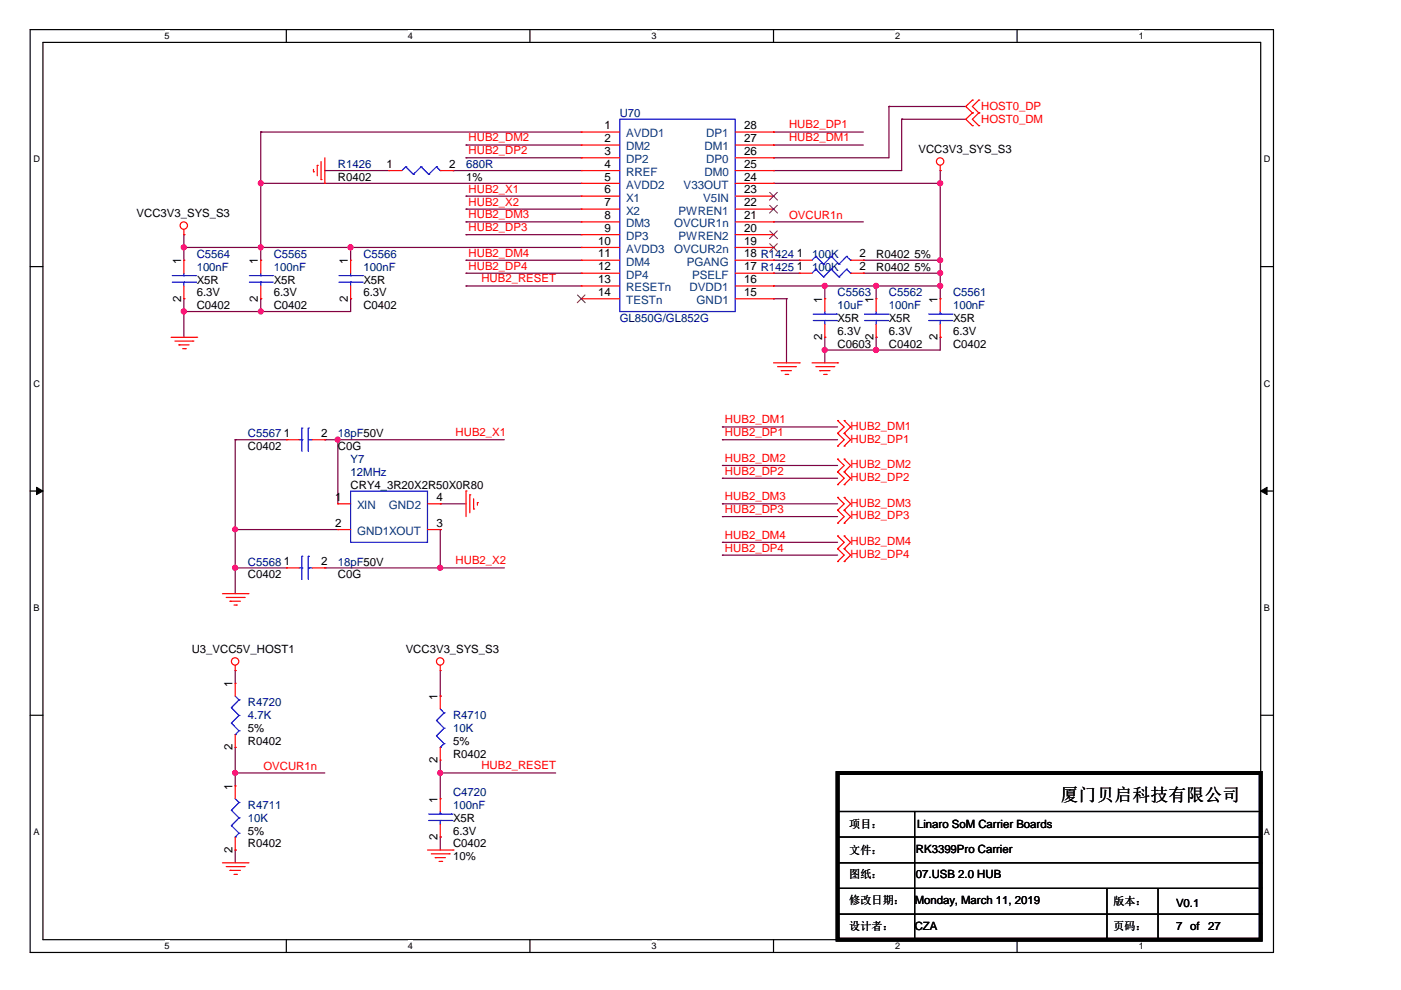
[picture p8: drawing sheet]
<svg xmlns="http://www.w3.org/2000/svg" width="297mm" height="210mm" viewBox="0 0 297 210" stroke-linecap="round" stroke-linejoin="round" font-family="sans-serif">
<path d="M6.4 6.3h263.6v195.6h-263.6zM9.1 9h258.2v190.2h-258.2z" fill="none" stroke="#000" stroke-width=".25"/>
<g fill="#fff">
<path d="M34.9 6.5h1v2.2h-1z"/>
<path d="M34.9 199.4h1v2.2h-1z"/>
</g>
<path d="M60.7 6.3v2.7M60.7 199.2v2.7" fill="none" stroke="#000" stroke-width=".25"/>
<g fill="#fff">
<path d="M86.5 6.5h1v2.2h-1z"/>
<path d="M86.5 199.4h1v2.2h-1z"/>
</g>
<path d="M112.4 6.3v2.7M112.4 199.2v2.7" fill="none" stroke="#000" stroke-width=".25"/>
<g fill="#fff">
<path d="M138.1 6.5h1.1v2.2h-1.1z"/>
<path d="M138.1 199.4h1.1v2.2h-1.1z"/>
</g>
<path d="M164 6.3v2.7M164 199.2v2.7" fill="none" stroke="#000" stroke-width=".25"/>
<g fill="#fff">
<path d="M189.8 6.5h1v2.2h-1z"/>
<path d="M189.8 199.4h1v2.2h-1z"/>
</g>
<path d="M215.6 6.3v2.7M215.6 199.2v2.7" fill="none" stroke="#000" stroke-width=".25"/>
<g fill="#fff">
<path d="M241.4 6.5h1.1v2.2h-1.1z"/>
<path d="M241.4 199.4h1.1v2.2h-1.1z"/>
<path d="M7.1 32.7h1.3v2.2h-1.3z"/>
<path d="M268 32.7h1.3v2.2h-1.3z"/>
<path d="M7.1 80.2h1.3v2.2h-1.3z"/>
<path d="M268 80.2h1.3v2.2h-1.3z"/>
</g>
<path d="M6.4 56.5h2.7M267.3 56.5h2.7" fill="none" stroke="#000" stroke-width=".25"/>
<g fill="#fff">
<path d="M7.1 127.8h1.2v2.2h-1.2z"/>
<path d="M268 127.8h1.2v2.2h-1.2z"/>
</g>
<path d="M6.4 104.1h2.7M267.3 104.1h2.7" fill="none" stroke="#000" stroke-width=".25"/>
<g fill="#000" stroke="#000" stroke-width=".21">
<path d="M7.7 103.3l1.4 .8-1.4 .8z" fill-rule="evenodd"/>
<path d="M267.3 104.1l1.3-.8v1.6z" fill-rule="evenodd"/>
</g>
<g fill="#fff">
<path d="M7.1 175.3h1.2v2.2h-1.2z"/>
<path d="M268 175.3h1.2v2.2h-1.2z"/>
</g>
<g fill="none" stroke="#000" stroke-width=".25">
<path d="M6.4 151.7h2.7M267.3 151.7h2.7M177.6 177.5h89.7M177.6 172.1h89.7M193.9 172.1v27.1M267.3 177.5h.1M267.3 172.1h.1M177.6 182.9h89.7M177.6 188.4h89.7M177.6 193.8h89.7M193.9 199.2h.1M234.7 199.2h.1"/>
<path d="M234.7 188.4v10.8M245.5 199.2h.1M245.5 188.4v10.8M267.3 182.9h.1M267.3 188.4h.1M267.3 193.8h.1"/>
</g>
<g fill="none" stroke="#800040" stroke-width=".25">
<path d="M55.3 28h.1M55.3 38.9h.1M55.3 28v27.2M55.3 28h67.9M55.3 38.9h67.9M68.9 36.2h.1M68.9 36.2h13.6M96.1 36.2h.1M96.1 36.2h27.1M98.8 30.7h.1M98.8 33.5h.1M98.8 33.5h24.4"/>
<path d="M98.8 30.7h24.4M164 36.2h.1M164 33.5h.1M164 30.7h.1M164 28h.1M164 38.9h.1M164 30.7h19M164 28h19M164 38.9h35.3M188.5 22.6h.1M188.5 22.6h16.3M188.5 22.6v10.9h-24.5"/>
<path d="M191.2 25.3h.1M191.2 25.3h13.6M191.2 25.3v10.9h-27.2M199.3 38.9h.1M199.3 36.2h.1M199.3 36.2v27.1M39 52.5h.1M39 49.8h.1M39 52.5h84.2M39 49.8v5.4M55.3 52.5h.1M74.3 52.5h.1"/>
<path d="M74.3 52.5v2.7M98.8 55.2h.1M98.8 57.9h.1M98.8 44.3h.1M98.8 41.6h.1M98.8 49.8h.1M98.8 47h.1M98.8 55.2h24.4M98.8 57.9h24.4M98.8 44.3h24.4M98.8 41.6h24.4M98.8 47h24.4"/>
<path d="M98.8 49.8h24.4M164 47h.1M164 57.9h.1M164 55.2h.1M164 55.2h5.5M164 57.9h5.5M164 47h19M183 55.2h.1M183 57.9h.1M183 55.2h16.3M183 57.9h16.3M199.3 55.2h.1"/>
<path d="M199.3 57.9h.1M39 66.1h.1M39 63.3h.1M39 63.3v8.2M55.3 63.3h.1M55.3 66.1h.1M55.3 63.3v2.8M74.3 63.3h.1M74.3 63.3v2.8h-35.3M98.8 60.6h.1M98.8 60.6h24.4M164 63.3h.1"/>
<path d="M164 60.6h.1M164 60.6h35.3M164 63.3h2.8M166.8 63.3h.1M166.8 63.3v13.6M174.9 74.2h.1M174.9 71.5h.1M174.9 60.6h.1M174.9 60.6v2.7M174.9 71.5v5.4M185.8 60.6h.1M185.8 71.5h.1"/>
<path d="M185.8 74.2h.1M185.8 60.6v2.7M185.8 71.5v2.7M199.3 60.6h.1M199.3 71.5h.1M199.3 71.5v2.7h-24.4M49.9 93.2h.1M49.9 93.2h10.8M49.9 93.2v32.7M68.9 93.2h.1M68.9 93.2h38M71.6 93.2h.1"/>
<path d="M71.6 93.2v13.6M153.2 98.7h.1M153.2 90.5h.1M153.2 93.2h.1M153.2 93.2h24.4M153.2 98.7h24.4M153.2 90.5h24.4M49.9 112.3h.1M49.9 112.3h21.7M93.3 106.8h.1M93.3 112.3h.1M93.3 106.8h5.5"/>
<path d="M93.3 112.3v8.1M153.2 117.7h.1M153.2 115h.1M153.2 101.4h.1M153.2 109.5h.1M153.2 106.8h.1M153.2 106.8h24.4M153.2 117.7h24.4M153.2 115h24.4M153.2 101.4h24.4M153.2 109.5h24.4M49.9 120.4h.1"/>
<path d="M49.9 120.4h10.8M68.9 120.4h.1M68.9 120.4h38M93.3 120.4h.1M49.9 142.2h.1M49.9 158.5h.1M49.9 142.2v2.7M49.9 158.5v8.1M93.3 147.6h.1M93.3 142.2v5.4M49.9 163.9h.1M49.9 163.9h19"/>
<path d="M93.3 163.9h.1M93.3 177.5h.1M93.3 161.2v8.1M93.3 177.5v2.7M93.3 163.9h24.5M49.9 180.2h.1M49.9 180.2v2.7"/>
</g>
<g fill="#f0f" stroke="#f0f" stroke-width=".25">
<circle cx="71.6" cy="93.2" r=".52"/>
<circle cx="199.3" cy="57.9" r=".52"/>
<circle cx="199.3" cy="55.2" r=".52"/>
<circle cx="55.3" cy="52.4" r=".52"/>
<circle cx="39" cy="52.4" r=".54"/>
<circle cx="93.3" cy="120.4" r=".54"/>
<circle cx="49.9" cy="112.2" r=".52"/>
<circle cx="55.3" cy="38.8" r=".52"/>
<circle cx="174.9" cy="74.2" r=".54"/>
<circle cx="185.7" cy="74.2" r=".54"/>
<circle cx="199.3" cy="38.8" r=".54"/>
<circle cx="185.7" cy="60.6" r=".54"/>
<circle cx="55.3" cy="66" r=".52"/>
<circle cx="39" cy="66" r=".54"/>
<circle cx="174.9" cy="60.6" r=".54"/>
<circle cx="199.3" cy="60.6" r=".54"/>
<circle cx="74.3" cy="52.4" r=".54"/>
<circle cx="49.8" cy="120.4" r=".54"/>
<circle cx="49.9" cy="163.9" r=".52"/>
<circle cx="93.3" cy="163.9" r=".52"/>
</g>
<g fill="none" stroke="#f00" stroke-width=".25">
<path d="M66.5 36.4h.1M66.5 35.9v.5M67.3 35.1h.1M67.3 35.1v2.2M68.1 38.1h.1M68.1 34.3v3.8M68.9 38.9h.1M68.9 33.5v5.4M82.5 36.2h.1M82.5 36.2h2.7M93.3 36.2h2.8M96.1 36.2h.1"/>
<path d="M123.2 28h.1M123.2 30.7h.1M123.2 33.5h.1M123.2 36.2h.1M123.2 38.9h.1M123.2 36.2h8.2M123.2 28h8.2M123.2 30.7h8.2M123.2 33.5h8.2M123.2 38.9h8.2M155.9 36.2h8.1M155.9 28h8.1"/>
<path d="M155.9 30.7h8.1M155.9 33.5h8.1M155.9 38.9h8.1M164 38.9h.1M164 36.2h.1M164 33.5h.1M164 30.7h.1M164 28h.1M199.3 36.2h.1M199.3 35.1v1.1M206.2 21.2h.1M206.2 23.9h.1"/>
<path d="M206.2 26.6h.1M206.2 21.2l-1.4 1.4 1.4 1.3M206.2 23.9l-1.4 1.4 1.4 1.3M207.5 23.9h.1M207.5 21.2h.1M207.5 26.6h.1M207.5 21.2l-1.3 1.4 1.3 1.3M207.5 23.9l-1.3 1.4 1.3 1.3M39 49.8h.1M39 55.2h.1M39 48.7v1.1M39 55.2v2.7"/>
<path d="M55.3 55.2h.1M55.3 55.2v2.7M74.3 55.2h.1M74.3 55.2v2.7M123.2 41.6h.1M123.2 44.3h.1M123.2 47h.1M123.2 49.8h.1M123.2 52.5h.1M123.2 55.2h.1M123.2 57.9h.1M123.2 55.2h8.2"/>
<path d="M123.2 57.9h8.2M123.2 41.6h8.2M123.2 44.3h8.2M123.2 47h8.2M123.2 49.8h8.2M123.2 52.5h8.2M155.9 55.2h8.1M155.9 57.9h8.1M155.9 41.6h8.1M155.9 44.3h8.1M155.9 47h8.1M155.9 49.8h8.1"/>
<path d="M155.9 52.5h8.1M164 57.9h.1M164 55.2h.1M164 52.5h.1M164 49.8h.1M164 47h.1M164 44.3h.1M164 41.6h.1M169.5 55.2h.1M169.5 57.9h.1M169.5 55.2h2.7M169.5 57.9h2.7"/>
<path d="M180.3 55.2h2.7M180.3 57.9h2.7M183 55.2h.1M183 57.9h.1M36.3 71.5h5.4M37.1 72.3h3.8M37.9 73.1h.1M37.9 73.1h2.2M38.7 73.9h.6M39 63.3h.1M39 60.6v2.7M39.3 73.9h.1"/>
<path d="M40.9 72.3h.1M41.7 71.5h.1M55.3 63.3h.1M55.3 60.6v2.7M74.3 63.3h.1M74.3 60.6v2.7M123.2 60.6h.1M123.2 63.3h.1M123.2 60.6h8.2M123.2 63.3h8.2M155.9 60.6h8.1M155.9 63.3h8.1"/>
<path d="M164 63.3h.1M164 60.6h.1M164 76.9h5.5M164.8 77.7h3.9M165.7 78.6h.1M165.7 78.6h2.1M166.5 79.4h.5M167 79.4h.1M168.7 77.7h.1M169.5 76.9h.1M172.2 76.9h5.4M173 77.7h3.8"/>
<path d="M173.8 78.6h.1M173.8 78.6h2.2M174.6 79.4h.6M174.9 63.3h.1M174.9 71.5h.1M174.9 63.3v2.8M174.9 68.8v2.7M175.2 79.4h.1M176.8 77.7h.1M177.6 76.9h.1M185.8 63.3h.1M185.8 71.5h.1"/>
<path d="M185.8 63.3v2.8M185.8 68.8v2.7M199.3 63.3h.1M199.3 71.5h.1M199.3 63.3v2.8M199.3 68.8v2.7M60.7 93.2h.1M60.7 93.2h2.8M66.2 93.2h2.7M68.9 93.2h.1M177.6 91.9h.1M177.6 89.2h.1"/>
<path d="M177.6 94.6h.1M177.6 97.3h.1M177.6 89.2l1.4 1.3-1.4 1.4M177.6 91.9l1.4 1.3-1.4 1.4M177.6 97.3l1.4 1.4-1.4 1.3M179 91.9h.1M179 89.2h.1M179 94.6h.1M179 97.3h.1M179 89.2l1.3 1.3-1.3 1.4M179 91.9l1.3 1.3-1.3 1.4M179 97.3l1.3 1.4-1.3 1.3"/>
<path d="M71.6 106.8h.1M71.6 112.3h.1M71.6 106.8h2.7M71.6 112.3h2.7M90.6 106.8h2.7M90.6 112.3h2.7M93.3 112.3h.1M93.3 106.8h.1M98.8 104.1h.1M98.8 104.1v5.4M99.6 104.9h.1M99.6 104.9v3.8"/>
<path d="M100.4 107.9h.1M100.4 105.8v2.1M101.2 106.6h.1M101.2 106.6v.5M177.6 102.8h.1M177.6 100h.1M177.6 110.9h.1M177.6 108.2h.1M177.6 105.5h.1M177.6 119.1h.1M177.6 116.3h.1M177.6 113.6h.1"/>
<path d="M177.6 100l1.4 1.4-1.4 1.4M177.6 108.2l1.4 1.3-1.4 1.4M177.6 105.5l1.4 1.3-1.4 1.4M177.6 116.3l1.4 1.4-1.4 1.4M177.6 113.6l1.4 1.4-1.4 1.3M179 102.8h.1M179 100h.1M179 110.9h.1M179 108.2h.1M179 105.5h.1M179 119.1h.1M179 116.3h.1"/>
<path d="M179 113.6h.1M179 100l1.3 1.4-1.3 1.4M179 108.2l1.3 1.3-1.3 1.4M179 105.5l1.3 1.3-1.3 1.4M179 116.3l1.3 1.4-1.3 1.4M179 113.6l1.3 1.4-1.3 1.3M47.2 125.9h5.4M48 126.7h3.8M48.8 127.5h.1M48.8 127.5h2.2M49.6 128.3h.5M50.1 128.3h.1"/>
<path d="M51.8 126.7h.1M52.6 125.9h.1M60.7 120.4h.1M60.7 120.4h2.8M66.2 120.4h2.7M68.9 120.4h.1M49.9 142.2h.1M49.9 144.9h.1M49.9 158.5h.1M49.9 141.1v1.1M49.9 144.9v2.7M49.9 155.8v2.7"/>
<path d="M93.3 142.2h.1M93.3 147.6h.1M93.3 141.1v1.1M93.3 147.6v2.7M93.3 158.5v2.7M49.9 166.6h.1M49.9 166.6v2.7M49.9 177.5v2.7M93.3 161.2h.1M93.3 169.3h.1M93.3 177.5h.1M93.3 169.3v2.8"/>
<path d="M93.3 174.8v2.7M47.2 182.9h5.4M48 183.7h3.8M48.8 184.5h.1M48.8 184.5h2.2M49.6 185.4h.5M49.9 180.2h.1M50.1 185.4h.1M51.8 183.7h.1M52.6 182.9h.1M90.6 180.2h5.5M91.4 181h3.8"/>
<path d="M92.3 181.8h.1M92.3 181.8h2.1M93.1 182.6h.5M93.6 182.6h.1M95.2 181h.1M96.1 180.2h.1"/>
<circle cx="199.3" cy="34.2" r=".78"/>
<circle cx="39" cy="47.8" r=".78"/>
<circle cx="49.8" cy="140.2" r=".78"/>
<circle cx="93.3" cy="140.2" r=".78"/>
</g>
<path d="M177.6 163.9h89.7v35.3h-89.7z" fill="none" stroke="#000" stroke-width=".8"/>
<g fill="none" stroke="#00f" stroke-width=".25">
<path d="M86 35.4h.1M86 35.4l-.8 .8M86 35.4l1.6 1.6M87.6 37h.1M89.3 35.4h.1M89.3 35.4l-1.7 1.6M89.3 35.4l1.6 1.6M90.9 37h.1M92.5 35.4h.1M92.5 35.4l-1.6 1.6M92.5 35.4l.8 .8M93.3 36.2h.1"/>
<path d="M131.4 25.3h24.5v40.8h-24.5zM36.5 59.8h4.9M36.5 58.4h4.9M39 58.4h.1M39 59.8h.1M39 57.9v.5M39 59.8v.8M41.4 59.8h.1M41.4 58.4h.1M52.9 59.8h4.8M52.9 58.4h4.8M55.3 58.4h.1"/>
<path d="M55.3 59.8h.1M55.3 57.9v.5M55.3 59.8v.8M57.7 59.8h.1M57.7 58.4h.1M71.9 59.8h4.9M71.9 58.4h4.9M74.3 58.4h.1M74.3 59.8h.1M74.3 57.9v.5M74.3 59.8v.8M76.8 59.8h.1"/>
<path d="M76.8 58.4h.1M173 54.4h.1M173 57.1h.1M173 54.4l-.8 .8M173 54.4l1.6 1.6M173 57.1l-.8 .8M173 57.1l1.6 1.6M174.6 56h.1M174.6 58.7h.1M176.2 54.4h.1M176.2 57.1h.1M176.2 54.4l-1.6 1.6"/>
<path d="M176.2 54.4l1.7 1.6M176.2 57.1l-1.6 1.6M176.2 57.1l1.7 1.6M177.9 56h.1M177.9 58.7h.1M179.5 54.4h.1M179.5 57.1h.1M179.5 54.4l-1.6 1.6M179.5 54.4l.8 .8M179.5 57.1l-1.6 1.6M179.5 57.1l.8 .8M180.3 55.2h.1"/>
<path d="M180.3 57.9h.1M172.4 68h4.9M172.4 66.6h4.9M174.9 66.6h.1M174.9 68h.1M174.9 66.1v.5M174.9 68v.8M177.3 68h.1M177.3 66.6h.1M183.3 68h4.9M183.3 66.6h4.9M185.8 66.6h.1"/>
<path d="M185.8 68h.1M185.8 66.1v.5M185.8 68v.8M188.2 68h.1M188.2 66.6h.1M196.9 68h4.9M196.9 66.6h4.9M199.3 66.6h.1M199.3 68h.1M199.3 66.1v.5M199.3 68v.8M201.8 68h.1"/>
<path d="M201.8 66.6h.1M63.5 93.2h.5M64 93.2h.1M64 90.8h.1M64 90.8v4.9M65.4 90.8h.1M65.4 93.2h.1M65.4 90.8v4.9M65.4 93.2h.8M64 118h.1M64 118v4.9M65.4 118h.1"/>
<path d="M65.4 118v4.9M74.3 104.1h16.3v10.9h-16.3zM63.5 120.4h.5M64 120.4h.1M65.4 120.4h.1M65.4 120.4h.8M49.1 150h.1M49.1 153.3h.1M49.1 150l1.6 1.7M49.1 153.3l1.6 1.7M49.9 155.8h.1M49.9 147.6l.8 .8"/>
<path d="M50.7 148.4h.1M50.7 151.7h.1M50.7 155h.1M50.7 148.4l-1.6 1.6M50.7 151.7l-1.6 1.6M50.7 155l-.8 .8M92.5 152.8h.1M92.5 156h.1M92.5 152.8l1.6 1.6M92.5 156l1.6 1.7M93.3 158.5h.1M93.3 150.3l.8 .8"/>
<path d="M94.1 151.1h.1M94.1 154.4h.1M94.1 157.7h.1M94.1 151.1l-1.6 1.7M94.1 154.4l-1.6 1.6M94.1 157.7l-.8 .8M49.1 171.8h.1M49.1 175.1h.1M49.1 171.8l1.6 1.6M49.1 175.1l1.6 1.6M49.9 177.5h.1M49.9 169.3l.8 .9"/>
<path d="M50.7 170.2h.1M50.7 173.4h.1M50.7 176.7h.1M50.7 176.7l-.8 .8M50.7 170.2l-1.6 1.6M50.7 173.4l-1.6 1.7M90.9 174h4.9M90.9 172.6h4.9M93.3 172.6h.1M93.3 174h.1M93.3 172.1v.5M93.3 174v.8"/>
<path d="M95.8 174h.1M95.8 172.6h.1"/>
</g>
<path d="M163.2 51.7l1.6 1.6M163.2 49l1.6 1.6M163.2 43.5l1.6 1.7M163.2 40.8l1.6 1.6M164.8 51.7l-1.6 1.6M164.8 49l-1.6 1.6M164.8 43.5l-1.6 1.7M164.8 40.8l-1.6 1.6M122.4 62.5l1.7 1.7M124 62.5l-1.6 1.7" fill="none" stroke="#804000" stroke-width=".21"/>
<text font-size="3.8" x="224.9" y="169.7">厦门贝启科技有限公司</text>
<g font-size="2.5">
<text x="128.1" y="27.4">1</text>
<text x="157.8" y="27.4">28</text>
<text x="82" y="35.6">1</text>
<text x="95.2" y="35.6">2</text>
<text x="128.1" y="30.2">2</text>
<text x="128.1" y="32.9">3</text>
<text x="128.1" y="35.6">4</text>
<text x="157.8" y="32.9">26</text>
<text x="157.8" y="35.6">25</text>
<text x="157.8" y="30.2">27</text>
<text x="128.1" y="38.3">5</text>
<text x="128.1" y="41">6</text>
<text x="157.8" y="38.3">24</text>
<text x="157.8" y="41">23</text>
<text x="128.1" y="43.7">7</text>
<text x="128.1" y="46.5">8</text>
<text x="157.8" y="46.5">21</text>
<text x="157.8" y="43.7">22</text>
<text x="126.8" y="51.9">10</text>
<text x="128.1" y="49.2">9</text>
<text x="157.8" y="51.9">19</text>
<text x="157.8" y="49.2">20</text>
<text x="38.4" y="56" transform="rotate(-90 38.4 56)">1</text>
<text x="54.7" y="56" transform="rotate(-90 54.7 56)">1</text>
<text x="73.7" y="56" transform="rotate(-90 73.7 56)">1</text>
<text x="126.8" y="54.6">11</text>
<text x="126.8" y="57.3">12</text>
<text x="157.8" y="54.6">18 R1424</text>
<text x="157.8" y="57.3">17 R1425</text>
<text x="168.9" y="54.6">1</text>
<text x="168.9" y="57.3">1</text>
<text x="182.2" y="54.6">2</text>
<text x="182.2" y="57.3">2</text>
<text x="38.4" y="63.9" transform="rotate(-90 38.4 63.9)">2</text>
<text x="54.7" y="63.9" transform="rotate(-90 54.7 63.9)">2</text>
<text x="73.7" y="63.9" transform="rotate(-90 73.7 63.9)">2</text>
<text x="126.8" y="60">13</text>
<text x="126.8" y="62.8">14</text>
<text x="157.8" y="62.8">15</text>
<text x="157.8" y="60">16</text>
<text x="174.3" y="64.1" transform="rotate(-90 174.3 64.1)">1</text>
<text x="185.2" y="64.1" transform="rotate(-90 185.2 64.1)">1</text>
<text x="198.8" y="64.1" transform="rotate(-90 198.8 64.1)">1</text>
<text x="174.3" y="72.1" transform="rotate(-90 174.3 72.1)">2</text>
<text x="185.2" y="72.1" transform="rotate(-90 185.2 72.1)">2</text>
<text x="198.8" y="72.1" transform="rotate(-90 198.8 72.1)">2</text>
<text x="60.2" y="92.6">1</text>
<text x="68.1" y="92.6">2</text>
<text x="71.1" y="106.2">1</text>
<text x="92.5" y="106.2">4</text>
<text x="71.1" y="111.7">2</text>
<text x="92.5" y="111.7">3</text>
<text x="60.2" y="119.8">1</text>
<text x="68.1" y="119.8">2</text>
<text x="49.3" y="145.7" transform="rotate(-90 49.3 145.7)">1</text>
<text x="92.8" y="148.4" transform="rotate(-90 92.8 148.4)">1</text>
<text x="49.3" y="159.1" transform="rotate(-90 49.3 159.1)">2</text>
<text x="92.8" y="161.8" transform="rotate(-90 92.8 161.8)">2</text>
<text x="49.3" y="167.4" transform="rotate(-90 49.3 167.4)">1</text>
<text x="92.8" y="170.2" transform="rotate(-90 92.8 170.2)">1</text>
<text x="92.8" y="178.1" transform="rotate(-90 92.8 178.1)">2</text>
<text x="49.3" y="180.8" transform="rotate(-90 49.3 180.8)">2</text>
</g>
<g font-size="2.5" fill="#004080">
<text x="132.8" y="29.1">AVDD1</text>
<text x="149.7" y="29.1">DP1</text>
<text x="132.8" y="31.9">DM2</text>
<text x="132.8" y="34.6">DP2</text>
<text x="149.4" y="31.9">DM1</text>
<text x="149.7" y="34.6">DP0</text>
<text x="132.8" y="37.3">RREF</text>
<text x="132.8" y="40">AVDD2</text>
<text x="144.9" y="40">V33OUT</text>
<text x="149.4" y="37.3">DM0</text>
<text x="132.8" y="42.7">X1</text>
<text x="132.8" y="45.5">X2</text>
<text x="143.8" y="45.5">PWREN1</text>
<text x="149.1" y="42.7">V5IN</text>
<text x="132.8" y="48.2">DM3</text>
<text x="132.8" y="50.9">DP3</text>
<text x="132.8" y="53.6">AVDD3</text>
<text x="142.9" y="53.6">OVCUR2n</text>
<text x="142.9" y="48.2">OVCUR1n</text>
<text x="143.8" y="50.9">PWREN2</text>
<text x="132.8" y="56.3">DM4</text>
<text x="132.8" y="59.1">DP4</text>
<text x="145.6" y="56.3">PGANG</text>
<text x="146.7" y="59.1">PSELF</text>
<text x="132.8" y="61.8">RESETn</text>
<text x="132.8" y="64.5">TESTn</text>
<text x="146.2" y="61.8">DVDD1</text>
<text x="147.7" y="64.5">GND1</text>
<text x="75.7" y="108">XIN</text>
<text x="82.5" y="108">GND2</text>
<text x="75.7" y="113.4">GND1XOUT</text>
</g>
<g font-size="2.4" fill="#f00">
<text x="208" y="23.4">HOST0_DP</text>
<text x="99.4" y="30">HUB2_DM2</text>
<text x="167.3" y="30">HUB2_DM1</text>
<text x="167.3" y="27.2">HUB2_DP1</text>
<text x="208" y="26.1">HOST0_DM</text>
<text x="99.4" y="32.7">HUB2_DP2</text>
<text x="99.4" y="40.8">HUB2_X1</text>
<text x="99.4" y="43.6">HUB2_X2</text>
<text x="99.4" y="46.3">HUB2_DM3</text>
<text x="167.3" y="46.5">OVCUR1n</text>
<text x="99.4" y="49">HUB2_DP3</text>
<text x="99.4" y="54.4">HUB2_DM4</text>
<text x="99.4" y="57.2">HUB2_DP4</text>
<text x="102.1" y="59.9">HUB2_RESET</text>
<text x="153.7" y="89.8">HUB2_DM1</text>
<text x="96.6" y="92.5">HUB2_X1</text>
<text x="153.7" y="92.5">HUB2_DP1</text>
<text x="180.3" y="91.1">HUB2_DM1</text>
<text x="180.3" y="93.8">HUB2_DP1</text>
<text x="153.7" y="100.6">HUB2_DP2</text>
<text x="153.7" y="97.9">HUB2_DM2</text>
<text x="180.3" y="102">HUB2_DP2</text>
<text x="180.3" y="99.2">HUB2_DM2</text>
<text x="153.7" y="106.1">HUB2_DM3</text>
<text x="180.3" y="107.4">HUB2_DM3</text>
<text x="153.7" y="108.8">HUB2_DP3</text>
<text x="180.3" y="110.1">HUB2_DP3</text>
<text x="96.6" y="119.6">HUB2_X2</text>
<text x="153.7" y="116.9">HUB2_DP4</text>
<text x="153.7" y="114.2">HUB2_DM4</text>
<text x="180.3" y="118.3">HUB2_DP4</text>
<text x="180.3" y="115.5">HUB2_DM4</text>
<text x="55.8" y="163.3">OVCUR1n</text>
<text x="102.1" y="163.1">HUB2_RESET</text>
</g>
<g font-size="2.4" fill="#000080">
<text x="131.4" y="24.8">U70</text>
<text x="71.6" y="35.7">R1426</text>
<text x="98.8" y="35.7">680R</text>
<text x="41.7" y="54.7">C5564</text>
<text x="41.7" y="57.4">100nF</text>
<text x="58" y="54.7">C5565</text>
<text x="58" y="57.4">100nF</text>
<text x="77" y="54.7">C5566</text>
<text x="77" y="57.4">100nF</text>
<text x="172.2" y="54.7">100K</text>
<text x="172.2" y="57.4">100K</text>
<text x="177.6" y="62.8">C5563</text>
<text x="177.6" y="65.5">10uF</text>
<text x="188.5" y="62.8">C5562</text>
<text x="188.5" y="65.5">100nF</text>
<text x="202.1" y="62.8">C5561</text>
<text x="202.1" y="65.5">100nF</text>
<text x="131.4" y="68.3">GL850G/GL852G</text>
<text x="52.6" y="92.7">C5567</text>
<text x="71.6" y="92.7">18pF50V</text>
<text x="74.3" y="98.1">Y7</text>
<text x="74.3" y="100.9">12MHz</text>
<text x="52.6" y="119.9">C5568</text>
<text x="71.6" y="119.9">18pF50V</text>
<text x="52.6" y="149.8">R4720</text>
<text x="52.6" y="152.5">4.7K</text>
<text x="96.1" y="152.5">R4710</text>
<text x="96.1" y="155.3">10K</text>
<text x="52.6" y="171.5">R4711</text>
<text x="96.1" y="168.8">C4720</text>
<text x="96.1" y="171.5">100nF</text>
<text x="52.6" y="174.3">10K</text>
</g>
<g font-size="2.4">
<text x="194.7" y="32.4">VCC3V3_SYS_S3</text>
<text x="71.6" y="38.4">R0402</text>
<text x="98.8" y="38.4">1%</text>
<text x="29" y="46">VCC3V3_SYS_S3</text>
<text x="185.8" y="54.7">R0402</text>
<text x="185.8" y="57.4">R0402</text>
<text x="193.9" y="54.7">5%</text>
<text x="193.9" y="57.4">5%</text>
<text x="41.7" y="65.5">C0402</text>
<text x="41.7" y="60.1">X5R</text>
<text x="41.7" y="62.8">6.3V</text>
<text x="58" y="65.5">C0402</text>
<text x="58" y="60.1">X5R</text>
<text x="58" y="62.8">6.3V</text>
<text x="77" y="65.5">C0402</text>
<text x="77" y="60.1">X5R</text>
<text x="77" y="62.8">6.3V</text>
<text x="177.6" y="68.3">X5R</text>
<text x="177.6" y="71">6.3V</text>
<text x="188.5" y="68.3">X5R</text>
<text x="188.5" y="71">6.3V</text>
<text x="202.1" y="68.3">X5R</text>
<text x="202.1" y="71">6.3V</text>
<text x="177.6" y="73.7">C0603</text>
<text x="188.5" y="73.7">C0402</text>
<text x="202.1" y="73.7">C0402</text>
<text x="52.6" y="95.4">C0402</text>
<text x="71.6" y="95.4">C0G</text>
<text x="74.3" y="103.6">CRY4_3R20X2R50X0R80</text>
<text x="52.6" y="122.6">C0402</text>
<text x="71.6" y="122.6">C0G</text>
<text x="40.6" y="138.4">U3_VCC5V_HOST1</text>
<text x="86" y="138.4">VCC3V3_SYS_S3</text>
<text x="52.6" y="155.3">5%</text>
<text x="52.6" y="158">R0402</text>
<text x="96.1" y="160.7">R0402</text>
<text x="96.1" y="158">5%</text>
<text x="52.6" y="179.7">R0402</text>
<text x="52.6" y="177">5%</text>
<text x="96.1" y="179.7">C0402</text>
<text x="96.1" y="174.3">X5R</text>
<text x="96.1" y="177">6.3V</text>
<text x="180" y="175.6">项目：</text>
<text x="194.4" y="175.6">Linaro SoM Carrier Boards</text>
<text x="96.1" y="182.4">10%</text>
<text x="180" y="181.1">文件：</text>
<text x="194.2" y="180.8">RK3399Pro Carrier</text>
<text x="180" y="191.7">修改日期：</text>
<text x="180" y="186.2">图纸：</text>
<text x="193.9" y="191.7">Monday, March 11, 2019</text>
<text x="194.2" y="186.2">07.USB 2.0 HUB</text>
<text x="236.1" y="191.9">版本：</text>
<text x="180" y="197.1">设计者：</text>
<text x="193.9" y="197.1">CZA</text>
<text x="236.1" y="197.1">页码：</text>
<text x="249.3" y="192.2">V0.1</text>
<text x="249.3" y="197.1">7 of</text>
<text x="256.2" y="197.1">27</text>
</g>
<g font-size="1.9">
<text x="34.9" y="8.3">5</text>
<text x="86.5" y="8.3">4</text>
<text x="138.1" y="8.3">3</text>
<text x="189.8" y="8.3">2</text>
<text x="241.4" y="8.3">1</text>
<text x="7.1" y="34.4">D</text>
<text x="268" y="34.4">D</text>
<text x="7.1" y="82">C</text>
<text x="268" y="82">C</text>
<text x="7.1" y="129.6">B</text>
<text x="268" y="129.6">B</text>
<text x="7.1" y="177.1">A</text>
<text x="268" y="177.1">A</text>
<text x="34.9" y="201.2">5</text>
<text x="86.5" y="201.2">4</text>
<text x="138.1" y="201.2">3</text>
<text x="189.8" y="201.2">2</text>
<text x="241.4" y="201.2">1</text>
</g>
</svg>
